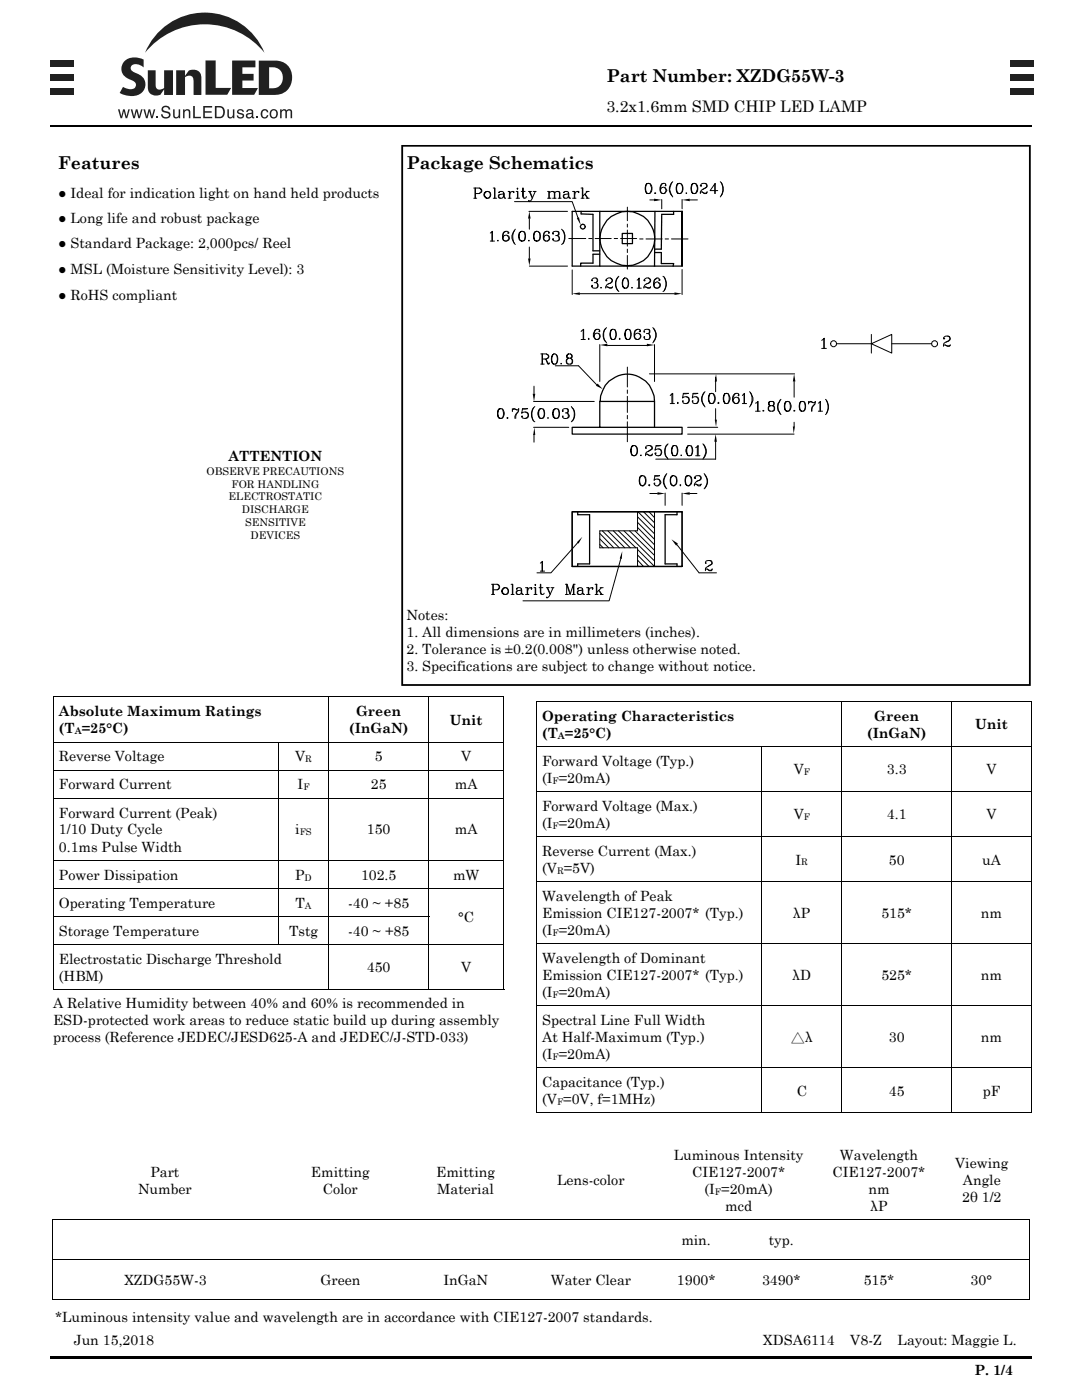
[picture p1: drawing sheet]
<svg xmlns="http://www.w3.org/2000/svg" width="216mm" height="279mm" viewBox="0 0 216 279" stroke-linecap="round" stroke-linejoin="round" font-family="sans-serif">
<g fill="#231f20">
<path d="M10 17.6h4.6v1.3h-4.6z"/>
<path d="M10 14.7h4.6v1.4h-4.6z"/>
<path d="M10 12.1h4.6v1.4h-4.6z"/>
<path d="M201.6 17.6h4.7v1.3h-4.7z"/>
<path d="M201.6 14.7h4.7v1.4h-4.7z"/>
<path d="M201.6 12.1h4.7v1.4h-4.7z"/>
<path d="M25 12a3.6 3.6 0 0 1 3.7-.1v1.6l-1-.6a1 1 0 0 0-1.1 0 1 1 0 0 0-.5 1l.5 .4a2.92 2.92 0 0 1 2.4 2.5 2.73 2.73 0 0 1-3.7 2.3l-1.4-.6 .7-1.2a1.99 1.99 0 0 0 2.4 .1 .92 .92 0 0 0-.7-1.4 2.31 2.31 0 0 1-1.6-3.6z"/>
<path d="M41 12.1h2v5.4h3.1l-.8 1.4h-4.3z"/>
<path d="M46.3 12.1h4.7v1.3h-2.6v1.3h2.2v1.4h-2.2v1.5h3.1l-.8 1.3h-4.4z"/>
<path d="M29.5 14h1.6v2.6a.98 .98 0 0 0 .4 1.2 .98 .98 0 0 0 1.2-.2v-3.6h1.8v5h-1.8v-1.2l-.7 1.1a1.69 1.69 0 0 1-2.5-1.6z"/>
<path d="M35.2 14h1.7v1.1l.8-1a1.69 1.69 0 0 1 2.5 1.6v3.3h-1.6v-2.6a.99 .99 0 0 0-.4-1.2 .99 .99 0 0 0-1.3 .2v3.6h-1.7z"/>
<path d="M31.4 6.6a12.9 12.9 0 0 1 21.4 3.9 15.3 15.3 0 0 0-23.9 0 12.9 12.9 0 0 1 2.5-3.9z"/>
<path d="M23.5 21.8h.4l.3 1.4 .4-1.4h.3l.3 1.4 .4-1.4h.3l-.5 1.8h-.3l-.4-1.4-.3 1.4h-.3z"/>
<path d="M26.1 21.8h.3l.3 1.4 .4-1.4h.3l.4 1.4 .3-1.4h.3l-.5 1.8h-.3l-.3-1.4-.4 1.4h-.3z"/>
<path d="M28.6 21.8h.3l.4 1.4 .3-1.4h.4l.3 1.4 .4-1.4h.3l-.5 1.8h-.3l-.4-1.4-.4 1.4h-.3z"/>
<path d="M31.2 23.2h.4v.4h-.4z"/>
<path d="M32.4 21.3a.92 .92 0 0 1 1.6 .6h-.4a.54 .54 0 0 0-.5-.5 .54 .54 0 0 0-.5 .5l.1 .2a1.89 1.89 0 0 1 1.3 .6 .93 .93 0 0 1-.9 1 .93 .93 0 0 1-1-.9h.4a.61 .61 0 0 0 .6 .6 .61 .61 0 0 0 .6-.6l-.1-.1a1.83 1.83 0 0 1-1.3-.7v-.4z"/>
<path d="M34.5 21.8h.3v1.2a.4 .4 0 0 0 .5 .4 .4 .4 0 0 0 .3-.5l.1-1.1h.2v1.8h-.2v-.3a.6 .6 0 0 1-.7 .3 .6 .6 0 0 1-.5-.6z"/>
<path d="M36.5 21.8h.3v.3a.64 .64 0 0 1 .7-.3 .64 .64 0 0 1 .5 .7v1.1h-.3v-1.1a.44 .44 0 0 0-.6-.4 .44 .44 0 0 0-.3 .6v.9h-.3z"/>
<path d="M38.5 21.2h.4v2.1h1.2v.3h-1.6z"/>
<path d="M40.6 21.2h1.7v.3h-1.4v.7h1.3v.3h-1.3v.8h1.4v.3h-1.7z"/>
<path d="M45.4 21.8h.3v1.2a.4 .4 0 0 0 .4 .4 .4 .4 0 0 0 .4-.5v-1.1h.3v1.8h-.3v-.3a.6 .6 0 0 1-.7 .3 .6 .6 0 0 1-.4-.6z"/>
<path d="M47.5 21.9a.72 .72 0 0 1 1.2 .4h-.3a.38 .38 0 0 0-.4-.3 .38 .38 0 0 0-.4 .4h.1a1.15 1.15 0 0 1 1 .7 .75 .75 0 0 1-.7 .6 .75 .75 0 0 1-.8-.7h.3a.43 .43 0 0 0 .5 .4 .43 .43 0 0 0 .4-.4l-.1-.1a.9 .9 0 0 1-1-.7z"/>
<path d="M51.2 23.2h.3v.4h-.3z"/>
<path d="M52.2 22a.73 .73 0 0 1 .8-.2 .73 .73 0 0 1 .5 .6h-.3a.49 .49 0 0 0-.6-.3 .49 .49 0 0 0-.3 .7 .47 .47 0 0 0 .4 .6 .47 .47 0 0 0 .5-.4h.3a.8 .8 0 0 1-1 .6 .8 .8 0 0 1-.5-1.1z"/>
<path d="M55.9 21.8h.3v.3a.58 .58 0 0 1 1 0 .59 .59 0 0 1 .7-.3 .59 .59 0 0 1 .4 .6v1.2h-.3v-1.4l-.3-.1a.43 .43 0 0 0-.5 .5v1h-.3v-1.2a.4 .4 0 0 0-.5-.3 .4 .4 0 0 0-.2 .6v.9h-.3z"/>
<path d="M51.6 12.1v6.8h3a3.4 3.4 0 0 0 3.7-2.9 3.4 3.4 0 0 0-2.7-3.8zM53.7 13.4a2.18 2.18 0 0 1 2.7 2.1 2.18 2.18 0 0 1-2.7 2.1z"/>
<path d="M42.9 21.2h1a1.24 1.24 0 0 1 1 1.2 1.24 1.24 0 0 1-1 1.2h-1zM43.2 21.4v1.9h.6a.96 .96 0 0 0 .7-.9 .96 .96 0 0 0-.7-1z"/>
<path d="M49.2 22a.76 .76 0 0 1 1.3 .3v1l.2 .1v.2h-.3l-.2-.2a.59 .59 0 0 1-.9 .2 .59 .59 0 0 1 .2-1l.7-.2a.4 .4 0 0 0-.3-.4 .4 .4 0 0 0-.5 .4h-.3zM49.4 23a.42 .42 0 0 0 .5 .4 .42 .42 0 0 0 .3-.7z"/>
<path d="M54 22a.88 .88 0 0 1 1.2 .1 .88 .88 0 0 1 0 1.2 .88 .88 0 0 1-1.2 .1l-.2-.7zM54.3 22.1a.67 .67 0 0 0-.2 .9 .67 .67 0 0 0 .8 .3 .68 .68 0 0 0 .2-.8 .68 .68 0 0 0-.8-.4z"/>
</g>
<path d="M10 25.1h195.9" fill="none" stroke="#000" stroke-width=".34"/>
<g fill="#000">
<path d="M130.5 39.6l1.5 .3-1.5 .3zM136.1 39.9l1.5-.3v.6zM105.4 51.6h.5l-.3 1.4zM105.6 42.2l.3 1.4h-.5zM115.1 43.5l.4-.1 .4 1.5zM114.2 58.6l1.5-.2v.5zM134.6 58.4l1.5 .2-1.5 .3zM106.3 78.6h.5l-.2 1.5zM119.3 76.6l1 1.1-1.4-.7zM119.7 68.9l1.5-.3v.5zM129.1 68.6l1.5 .3-1.5 .2zM142.9 74.6l.1 1.5h-.4z"/>
<path d="M158.5 74.6l.2 1.5h-.5zM106.6 85.3l.2 1.5h-.4zM131.2 98.2l1.5 .3-1.5 .2zM136.1 98.5l1.5-.3v.5zM142.8 86.6l.2 1.6h-.5zM142.6 83.8h.4l-.1 1.4zM158.2 85.1h.4l-.2 1.5zM115.1 108.2l1.1-1.1-.8 1.4zM124.2 110l-.1 1.5-.4-.1zM134 107.6l1.3 .9-.4 .4zM10 270.6h195.9v.5h-195.9z"/>
<path d="M80.1 28.9v108h125.6v-108zM80.4 29.3h124.9v107.2h-124.9z"/>
</g>
<g fill="none" stroke="#000" stroke-width=".2">
<path d="M94.5 37.5h1.1a.55 .55 0 0 1 .6 .6 .55 .55 0 0 1-.6 .5h-.7M94.5 39.6h.6M94.8 37.5v2.1M94.9 37.5v2.1M95.6 37.5l.5 .5v.2l-.5 .4M97.2 38.2a.68 .68 0 0 0-.5 1 .68 .68 0 0 0 1.1 0 .68 .68 0 0 0-.5-1 .67 .67 0 0 0-.7 .8l.6 .6M97.3 38.2a.7 .7 0 0 1 .5 .7 .7 .7 0 0 1-.5 .7M98.4 37.5h.4v2.1M98.4 39.6h.7M98.7 37.5v2.1M99.6 38.4l-.1 .1 .1-.2a.67 .67 0 0 1 1 .3v.6l.2 .4M99.9 38.8l-.4 .3 .1 .4 .3 .1"/>
<path d="M100.5 38.4v.8l.4 .4M100.5 38.6l-1 .3-.1 .3a.55 .55 0 0 0 .5 .4 .55 .55 0 0 0 .6-.4M101.4 39.6h.6M101.4 38.2h.3v1.4M101.6 38.2v1.4M102.5 38.3v.2l.1-.2a.55 .55 0 0 0-.8 .2l-.1 .3M103 38.2h.3v1.4M103 39.6h.7M103.2 37.6h.1v.2zM103.3 38.2v1.4M104 38.2h.8M104.3 37.5v1.6l.3 .5 .3-.1 .1-.3"/>
<path d="M104.4 37.5v1.6l.2 .5M105.5 38.2h.5M105.6 38.2l.6 1.4M105.7 38.2l.5 1.2M106.4 38.2h.6M106.8 38.2a2.58 2.58 0 0 1-1.2 2h-.1v-.2l.1 .2M109.3 39.6h.6M109.3 38.2h.3v1.4M109.5 38.2v1.4M109.6 38.5a.72 .72 0 0 1 1.1 0v1.1M110.3 38.2l.3 .3v1.1M110.3 39.6h.7"/>
<path d="M110.7 38.5a.63 .63 0 0 1 1 0v1.1M111.4 38.2l.2 .3v1.1M111.4 39.6h.6M112.6 38.4l-.1 .1 .2-.3h.5l.2 .2 .1 .8 .3 .4M112.7 38.8l-.1 .1a.45 .45 0 0 0 .1 .7M113.4 38.4l.1 1.1 .3 .1M113.4 38.6l-.9 .3v.6a.6 .6 0 0 0 .9-.3M114.3 39.6h.6M114.3 38.2h.4v1.4M114.6 38.2v1.4M115.4 38.3v.2l.1-.2a.55 .55 0 0 0-.7 .2l-.1 .3M116 39.6h.5"/>
<path d="M116 37.5h.3v2.1M116.2 37.5v2.1M116.7 38.8l.5 .8M116.8 38.8l.5 .8M117 39.6h.6M117 38.2h.6M117.2 38.2l-.9 .9M129.3 36.6a.96 .96 0 0 0-.6 1.2l.1 .4a.64 .64 0 0 0 1 .3 1.24 1.24 0 0 0-.3-1.9 .46 .46 0 0 0-.6 .4v1.2l.1 .3 .3 .1M129.7 36.7a1.31 1.31 0 0 1-.2 1.9M129.7 39.9h1.4M130.6 38.5h.3zM132 39.8v1.9"/>
<path d="M132.4 36.6a1.19 1.19 0 0 0-.1 2M132.6 37.4a.7 .7 0 0 1-.1 1.2M132.8 36.9v.2v-.4a.73 .73 0 0 0-.8 0 .73 .73 0 0 0-.3 .7l.1 .9a.68 .68 0 0 0 .9 .2l.4-.5-.4-.6a.62 .62 0 0 0-.9 .6M134.1 36.4a2.14 2.14 0 0 0 0 2.7M134.2 36.3a2.01 2.01 0 0 0 0 3M135.5 36.6a.96 .96 0 0 0-.6 1.2l.1 .4a.64 .64 0 0 0 .9 .3 1.24 1.24 0 0 0-.2-1.9h-.2a1.18 1.18 0 0 0-.4 1.6l.1 .3 .3 .1M135.8 36.7a1.31 1.31 0 0 1-.1 1.9M136.1 39.8v1.9M136.9 38.5h.1zM137.6 39.9h1.6M138.5 36.6a.96 .96 0 0 0-.6 1.2l.1 .4a.64 .64 0 0 0 .9 .3 1.24 1.24 0 0 0-.3-1.9 .46 .46 0 0 0-.5 .4v1.2v.3l.4 .1M138.8 36.7a1.31 1.31 0 0 1-.2 1.9"/>
<path d="M139.9 37v.2l-.2-.1a.72 .72 0 0 1 .7-.5 .72 .72 0 0 1 .7 .4l-.1 .4a2.04 2.04 0 0 0-1.3 .9v.3M140.1 38.3l.4 .3h.4l.2-.3-.3 .2h-.3l-.4-.2-.4 .2M140.7 36.6l.2 .2 .1 .4-.7 .6M142.6 36.8v1.8M143.2 38h-1.5l1-1.4v2M143.7 36.3a2.22 2.22 0 0 1 0 3M143.9 36.4l.3 1.5-.3 1.2M97.8 46.5l.5-.3v1.9M97.8 48.1h.9M98.2 46.2v1.9M99.3 48h.1zM101 46.2a1.13 1.13 0 0 0-.4 1.8l.3 .1"/>
<path d="M101.2 47l.4 .6-.6 .5M101.4 46.4v.2l.2-.2a.7 .7 0 0 0-1.2 .2 1.24 1.24 0 0 0 .1 1.4 .64 .64 0 0 0 1.1-.2 .64 .64 0 0 0-.6-.9l-.4 .1-.2 .5M102.7 46l-.4 1.1 .4 1.5M102.7 40.2h11.5l1.2 3.6M102.8 45.7a2.03 2.03 0 0 0 0 3.1M104.1 46.2h-.3a1.32 1.32 0 0 0 0 1.8 .68 .68 0 0 0 1-.2 1.83 1.83 0 0 0-.2-1.6 .65 .65 0 0 0-.9 .3 1.37 1.37 0 0 0 .4 1.6M104.4 46.2l.3 .3 .1 .8-.2 .6-.3 .2M105.5 48h.1zM105.5 42.2h7.7M105.6 49.3v2.3M105.6 53.1h7.6M105.6 43.6v2.1"/>
<path d="M107.1 46.2h-.4a1.66 1.66 0 0 0 0 1.8 .77 .77 0 0 0 1-.2v-1.3l-.4-.3h-.3a1.32 1.32 0 0 0-.3 1.7l.4 .2M107.4 46.2a1.23 1.23 0 0 1-.2 1.9M109 46.2a1.24 1.24 0 0 0-.1 1.9M109.3 47a.62 .62 0 0 1-.1 1.1M109.5 46.4v.2v-.4a.71 .71 0 0 0-1 .4 1.04 1.04 0 0 0 .4 1.5 .61 .61 0 0 0 .8-.4 .61 .61 0 0 0-.5-.8 .61 .61 0 0 0-.7 .6M110.4 46.5v.3l-.1-.3 .1-.3a.9 .9 0 0 1 1.1 .2v.5l-.6 .1M111.1 46.2l.4 .2v.4l-.4 .2a.6 .6 0 0 1 .5 .4 .6 .6 0 0 1-.1 .6l-.7 .1-.4-.2v-.3v.2M111.5 47.2v.6l-.2 .2M112.1 45.7a2.03 2.03 0 0 1 0 3.1M112.3 46l.4 1.1-.4 1.5M113.5 47.6h3.4M114.2 53.9v4.9"/>
<path d="M115.7 58.6h18.9M117.5 47.6h.7M118.1 55.9v.2v-.4l.4-.2h.4l.3 .1v.6l-.6 .2M118.7 47.6h3.3M118.9 55.5a.54 .54 0 0 1 0 .9 .56 .56 0 0 1 .4 .6 .56 .56 0 0 1-.4 .5l-.7-.1-.1-.2v-.3v.3M119.2 56.6a.64 .64 0 0 1-.1 .8M119.8 57.4h.2zM121 55.9v.2l-.1-.1a.69 .69 0 0 1 .7-.6 .69 .69 0 0 1 .6 .7l-.4 .4a.97 .97 0 0 0-.9 1M121.2 57.3l.4 .2h.4l.2-.2-.2 .1-.8-.1h-.3M121.8 55.5a.55 .55 0 0 1 .3 .5 .55 .55 0 0 1-.3 .5l-.4 .2M122.6 47.6h.6M123.3 55.3l-.4 1.2v.7l.4 .8"/>
<path d="M123.5 55.1a2.03 2.03 0 0 0 0 3.1M123.8 47.6h3.2M124.7 55.5a1.45 1.45 0 0 0-.3 1.9 .65 .65 0 0 0 .9-.2 1.59 1.59 0 0 0-.3-1.7h-.3a1.39 1.39 0 0 0 0 2M125.1 55.6l.2 .5a1.3 1.3 0 0 1-.4 1.4M125.2 41.3v2.7M125.2 44.7v.6M125.2 45.9v3.2M125.2 49.7v.7M125.2 51v2.7M126 57.4h.2zM127.1 55.9l.4-.4v2M127.1 57.5h.9"/>
<path d="M127.5 55.6v1.9M127.6 47.7h.7M128.6 55.9v.2l-.1-.1a.69 .69 0 0 1 .7-.6 .69 .69 0 0 1 .6 .7l-.4 .4a.97 .97 0 0 0-.9 1M128.8 57.3l.4 .2h.5l.1-.2-.2 .1-.8-.1h-.3M128.9 47.7h3.2M129.4 55.5a.55 .55 0 0 1 .4 .5 .55 .55 0 0 1-.4 .5l-.4 .2M131.1 55.5a1.26 1.26 0 0 0-.3 1.9l.2 .1M131.4 56.4l.3 .5-.5 .6M131.5 55.8v.2l.2-.1-.3-.4a1.13 1.13 0 0 0-1 .7 1.13 1.13 0 0 0 .3 1.2 .69 .69 0 0 0 .8 0 .69 .69 0 0 0 .2-.8l-.5-.4a.74 .74 0 0 0-.7 .6M132.3 55.1a2.03 2.03 0 0 1 0 3.1M132.5 55.3l.3 .8 .1 .8-.4 1.1M132.7 47.7h.7"/>
<path d="M134 47.7h3.3M136.1 53.8v5M106.6 77.1v1.5M107.9 70.6h1.1l.5 .5-.1 .3-.4 .2h-.8M107.9 72.7h.7M108.2 70.6v2.1M108.8 71.6l.2 .2 .3 .7h.3M108.9 71.7l.4 .9 .2 .1 .1-.3M109 70.6l.4 .4v.3l-.4 .3M110.5 70.6a1.41 1.41 0 0 0-.2 2l.5 .1a1.18 1.18 0 0 0 .4-1.6l-.3-.4-.3-.1a1.37 1.37 0 0 0-.1 2.1M110.8 73h4.6l3.7 3.8M111 70.8a1.44 1.44 0 0 1-.2 1.9"/>
<path d="M111.9 72.6h.2zM113.4 70.6l-.2 .2-.1 .4a.74 .74 0 0 0 1 .2v-.6l-.3-.2h-.4a.47 .47 0 0 0-.3 .5 .47 .47 0 0 0 .3 .4M113.4 71.5a.67 .67 0 0 0 0 1.2M113.8 70.6a.47 .47 0 0 1 .3 .5 .47 .47 0 0 1-.3 .4 .62 .62 0 0 1 .5 .6 .62 .62 0 0 1-.5 .6l-.7-.2a.67 .67 0 0 1 .3-1M114 71.6a.63 .63 0 0 1-.2 1.1M115.9 66.1l.6-.4v2.1M115.9 67.8h.9M116.4 65.8v2M117.5 67.5v.3zM119.1 65.7a1.32 1.32 0 0 0-.1 2.1M119.4 66.6a.68 .68 0 0 1 .3 .6 .68 .68 0 0 1-.5 .6M119.6 66v.2v-.4a.68 .68 0 0 0-1 .4l-.2 .4v.6l.3 .5a.64 .64 0 0 0 .9-.1 .64 .64 0 0 0-.1-.9 .64 .64 0 0 0-.8 0l-.1 .4"/>
<path d="M119.7 68.8v7.3M120.9 65.6l-.3 .3-.2 .8 .2 1.1 .3 .4M121 65.4a2.04 2.04 0 0 0 0 3M121.2 68.9h8M122.2 65.7a1.18 1.18 0 0 0-.4 1.6l.2 .4 .5 .1a1.18 1.18 0 0 0 .4-1.7l-.2-.3a.52 .52 0 0 0-.8 .3 1.51 1.51 0 0 0 .3 1.7M122.6 65.8l.3 .8a1.2 1.2 0 0 1-.4 1.2M123.7 67.5v.3zM125.2 65.7a1.18 1.18 0 0 0-.4 1.6l.1 .4 .5 .1a1.18 1.18 0 0 0 .5-1.7l-.2-.3a.52 .52 0 0 0-.9 .3 1.51 1.51 0 0 0 .4 1.7M125.2 73.3v3.9M125.2 77.8v.7M125.2 79.1v3.2M125.6 65.8l.3 .8a1.2 1.2 0 0 1-.5 1.2"/>
<path d="M127.2 65.7a1.2 1.2 0 0 0-.1 2.1M127.5 66.6a.64 .64 0 0 1 .3 .6 .64 .64 0 0 1-.5 .6M127.7 66l-.2 .1 .2 .1 .1-.2a.73 .73 0 0 0-.9-.2 .73 .73 0 0 0-.4 .8v.6a.66 .66 0 0 0 .7 .6 .66 .66 0 0 0 .7-.6 .66 .66 0 0 0-.7-.7l-.5 .2-.1 .4M128.6 66.1v.2v-.4a.78 .78 0 0 1 1.1 .1l-.1 .5-.6 .1M129.3 65.7l.3 .3v.3l-.3 .3 .2 .1a.63 .63 0 0 1-.2 1.1l-.7-.1-.1-.4 .1-.1v.1M129.6 66.7l.1 .6-.2 .4M129.6 74.6h28.9M130.3 65.4a2.01 2.01 0 0 1 0 3M130.4 65.6a2.2 2.2 0 0 1 0 2.6M130.6 68.8v7.3M133.7 78.9l.5-.4v2M134.1 78.6v1.9"/>
<path d="M136.4 78.6l1-.1h-1l-.2 .9a.73 .73 0 0 1 1.2 0 .73 .73 0 0 1-.4 1.1h-.6l-.2-.4 .1-.2v.2M137 79.2a.7 .7 0 0 1 .5 .7 .7 .7 0 0 1-.5 .6M138.3 78.6l.9-.1h-.9l-.2 .9a.72 .72 0 0 1 1-.1 .72 .72 0 0 1 .2 1 .72 .72 0 0 1-1 .2l-.2-.4 .1-.2v.2M138.9 79.2a.75 .75 0 0 1 .4 .7 .75 .75 0 0 1-.4 .6M140.5 78.3a2.2 2.2 0 0 0 0 2.7M140.7 78.2a2.01 2.01 0 0 0 0 3M141.9 78.5a.96 .96 0 0 0-.5 1.2v.4a.64 .64 0 0 0 1 .4 1.24 1.24 0 0 0-.3-2 .46 .46 0 0 0-.6 .4l-.1 .8a.82 .82 0 0 0 .5 .8M142.3 78.6l.1 .1a1.31 1.31 0 0 1-.3 1.8M142.8 75.3v2.9M144.9 78.5a.96 .96 0 0 0-.6 1.2l.1 .4a.64 .64 0 0 0 .9 .4 1.24 1.24 0 0 0-.2-2 .46 .46 0 0 0-.6 .4 1.83 1.83 0 0 0 .2 1.6h.2M145.2 78.6l.3 .8a1.2 1.2 0 0 1-.4 1.1M146.9 78.5l-.4 .3a1.24 1.24 0 0 0 .3 1.7"/>
<path d="M147.2 79.4a.68 .68 0 0 1 .2 .6 .68 .68 0 0 1-.5 .5M147.4 78.8v.2v-.4a.81 .81 0 0 0-1.2 .8v.5a.66 .66 0 0 0 .6 .7 .66 .66 0 0 0 .7-.7 .66 .66 0 0 0-.6-.6l-.3 .1-.3 .5M148.1 78.9l.5-.4v2M148.5 78.6v1.9M149.6 78.2a2.03 2.03 0 0 1 0 3M149.7 78.3l.4 1.2-.4 1.5M155.7 79.9l-.2 .4a2.12 2.12 0 0 0 .2 2.3M155.8 79.7a2.04 2.04 0 0 0 0 3M158.5 76.1v3.2M164 67.9l.5-.4v2M164 69.5h.9M164.4 67.6v1.9"/>
<path d="M164.7 79.7a2.22 2.22 0 0 1 0 3M164.9 79.9l.3 .7v.8l-.3 1.2M166.9 68.6h7M173.9 68.6l4-1.9v3.8zM173.9 66.7v3.8M177.9 68.6h8M188.3 67.5l.2 .1h-.2a.69 .69 0 0 1 .7-.5 .69 .69 0 0 1 .6 .6 1.19 1.19 0 0 1-1 .6l-.3 .2v.6M188.6 68.9l.4 .2h.4l.2-.2-.2 .1-.8-.1h-.3M189.1 67.1l.3 .1 .1 .3a.77 .77 0 0 1-.7 .8M99.9 81.6h-.4a1.66 1.66 0 0 0 0 1.8 .65 .65 0 0 0 1-.2 .99 .99 0 0 0-.6-1.6l-.4 .1-.1 .7v.8l.5 .3M100.2 81.6l.2 .4a1.3 1.3 0 0 1-.4 1.5M101.1 83.4h.3z"/>
<path d="M102.2 81.9l.3-.3 .7 .2h.1l.2-.2a1.4 1.4 0 0 1-.5 1.1l-.1 .8M102.2 81.6v.5M102.3 81.7l.4-.1 .5 .2M103.4 82.1l-.4 .5-.3 .5v.4M104.3 81.6h1h-1l-.2 .9a.73 .73 0 0 1 1.1-.2 .73 .73 0 0 1 0 1.1h-.9l-.2-.2 .1-.2v.2M104.9 82.2a.65 .65 0 0 1 .5 .7 .65 .65 0 0 1-.5 .6M106.5 81.4l-.4 1.1 .4 1.5M106.5 85.3h7M106.5 80.1h12.1M106.6 86.7v1.5M106.7 81.1a2.03 2.03 0 0 0 0 3.1M107.9 81.6a1.09 1.09 0 0 0-.6 .9 1.09 1.09 0 0 0 .6 1l.5-.1a1.66 1.66 0 0 0 0-1.8h-.5a1.32 1.32 0 0 0 0 1.9"/>
<path d="M108.3 81.6l.2 .4a1.18 1.18 0 0 1-.4 1.5M109.3 83.4h.1zM110.9 81.6h-.3a1.32 1.32 0 0 0 0 1.8 .68 .68 0 0 0 .9-.2 1.83 1.83 0 0 0-.1-1.6h-.4a1.09 1.09 0 0 0-.6 .9 1.09 1.09 0 0 0 .5 1M111.3 81.6l.2 .4a1.18 1.18 0 0 1-.5 1.5M112.3 81.9v.2v-.4a.78 .78 0 0 1 1.1 .1l-.1 .5-.5 .1M113.1 81.6l.2 .2v.3l-.2 .3 .5 .5a.69 .69 0 0 1-.6 .6 .69 .69 0 0 1-.8-.4l.1-.1v.2M113.3 82.6a.64 .64 0 0 1-.1 .8M114 81.1a2.04 2.04 0 0 1 0 3.1M114.2 81.4a2.19 2.19 0 0 1 0 2.6M125.2 82.9v.7M125.2 84.2v4M126.4 88.9a.96 .96 0 0 0-.5 1.2v.4a.64 .64 0 0 0 1 .4 1.24 1.24 0 0 0-.3-2h-.2a1.18 1.18 0 0 0-.4 1.6l.1 .3 .3 .2"/>
<path d="M126.8 89a1.31 1.31 0 0 1-.2 2M127.8 90.9h.2zM128.1 94.9l-.3 .1a1.36 1.36 0 0 0 .3 2 .92 .92 0 0 0 .8-1.2l-.1-.5a.65 .65 0 0 0-1-.2l-.2 .7 .1 .7 .4 .5M128.5 95l.1 .1a1.36 1.36 0 0 1-.3 1.9M128.9 89.3l.1 .1h-.2a.69 .69 0 0 1 .7-.5 .69 .69 0 0 1 .7 .6l-.5 .4a1.12 1.12 0 0 0-.9 .7v.4M129.1 90.6l.5 .4 .5-.1 .1-.3-.1 .2a1.2 1.2 0 0 1-1.2-.2l-.1 .2M129.4 96.8h.3l-.1 .2zM129.7 88.9l.4 .4a.91 .91 0 0 1-.8 .8M129.7 98.5h1.5M130.7 95l.9-.1h-.9l-.2 1a.73 .73 0 0 1 1.1-.3 .73 .73 0 0 1 .1 1.1 .73 .73 0 0 1-1.1 0v-.3v.1M130.9 89l1-.1h-1l-.2 1a.73 .73 0 0 1 1-.3 .73 .73 0 0 1 .2 1 .73 .73 0 0 1-1 .2l-.2-.4h.2v.1M131.3 95.6a.67 .67 0 0 1 .3 1l-.3 .4"/>
<path d="M131.4 89.6a.7 .7 0 0 1 .6 .7 .7 .7 0 0 1-.6 .7M132.7 98.4v2.5M132.9 94.8a2.15 2.15 0 0 0 0 2.6M133.1 94.5a2.01 2.01 0 0 0 0 3.1M133.1 88.8l-.2 .3-.2 .8a1.98 1.98 0 0 0 .4 1.5M133.3 88.6a2.04 2.04 0 0 0 0 3M133.7 80.5h.9M134.3 94.9l-.3 .1a1.36 1.36 0 0 0 .3 2 .92 .92 0 0 0 .8-1.2l-.1-.5-.4-.3-.4-.1a1.3 1.3 0 0 0 .1 2.1M134.5 88.9a1.18 1.18 0 0 0-.4 1.6l.1 .4 .5 .1a1.18 1.18 0 0 0 .5-1.7l-.2-.3a.52 .52 0 0 0-.8 .3v1.2l.3 .5M134.7 95a1.33 1.33 0 0 1-.2 2M134.9 89l.2 .4a1.46 1.46 0 0 1-.4 1.6M135.3 80.3v.2z"/>
<path d="M135.7 96.8h.1v.2zM135.8 90.9h.2zM136.1 98.4v2.5M137.2 85.3h6M137.2 86.6h21.3M137.3 94.9l-.4 .1a1.36 1.36 0 0 0 .4 2 .92 .92 0 0 0 .7-1.2v-.5a.65 .65 0 0 0-1.1-.2l-.1 .7 .1 .7 .4 .5M137.5 88.9a1.16 1.16 0 0 0 0 2.1h.1a.96 .96 0 0 0 .6-1.2l-.2-.8-.5-.1a1.41 1.41 0 0 0 0 2.1M137.6 95l.1 .1a1.36 1.36 0 0 1-.2 1.9M137.6 98.5h1.5M137.9 89l.2 .4a1.81 1.81 0 0 1-.2 1.5l-.3 .1M138.7 95.3v.2l-.1-.2a.79 .79 0 0 1 1.3 0 .56 .56 0 0 1-.6 .6 1.06 1.06 0 0 0-.7 1.1M138.8 89.3l.5-.4v2.1"/>
<path d="M138.8 91h.9M138.9 96.6l.4 .4h.4l.2-.4-.2 .2-.8-.2-.3 .1M139.1 89v2M139.5 94.9l.2 .2 .1 .4-.7 .5M140.2 88.6a2.01 2.01 0 0 1 0 3M140.4 88.8a2.14 2.14 0 0 1 0 2.6M140.5 94.5a2.01 2.01 0 0 1 0 3.1M140.7 94.8a2.2 2.2 0 0 1 0 2.6M142.8 81.6v2.2M142.8 88.1v3.5h-11.9M143.2 80.5l.2-.2 .1 .2zM148.1 80.5h.9"/>
<path d="M150.8 80.5l.5-.4v2M150.8 82.1h.9M151.2 80.2v1.9M152.2 82h.2zM153.7 80.1l-.2 .1a.48 .48 0 0 0 .2 .8h.4a.43 .43 0 0 0 .4-.5 .43 .43 0 0 0-.4-.4h-.4a.46 .46 0 0 0-.3 .4 .46 .46 0 0 0 .3 .5M153.7 81a.59 .59 0 0 0-.4 .5 .59 .59 0 0 0 .4 .6M154.1 80.1a.46 .46 0 0 1 .3 .4 .46 .46 0 0 1-.3 .5l.5 .3-.1 .6a.77 .77 0 0 1-1.2-.2l.1-.6 .3-.1M154.3 81l.2 .3v.4l-.4 .4M157.1 80.1l-.3 .1a1.66 1.66 0 0 0 0 1.8 .65 .65 0 0 0 .9-.3 .99 .99 0 0 0-.6-1.6l-.3 .2-.2 .7 .1 .7 .4 .4M157.4 80.2l.2 .4a1.3 1.3 0 0 1-.3 1.5M158.4 82h.2zM158.5 84.3v.8"/>
<path d="M160 80.1l-.3 .1a1.66 1.66 0 0 0 0 1.8 .65 .65 0 0 0 1-.3 1.83 1.83 0 0 0-.2-1.5 .54 .54 0 0 0-.9 .3v1.2l.4 .4M160.4 80.2l.2 .4a1.3 1.3 0 0 1-.4 1.5M161.3 80.5l.4-.4 .6 .3h.2l.2-.3a1.44 1.44 0 0 1-.6 1.2l-.1 .8M161.3 80.1v.5M161.4 80.3l.4-.1 .5 .2M162.6 80.6a1.39 1.39 0 0 0-.7 1.5M163.3 80.5l.4-.4v2M163.3 82.1h.8M163.6 80.2v1.9M98.1 116.6h1.1l.5 .4-.2 .6-.3 .1h-.8M98.1 118.6h.6M98.3 116.6v2"/>
<path d="M98.4 116.6v2M99.2 116.6l.4 .6-.4 .5M100.7 117.3a.68 .68 0 0 0-.5 1 .68 .68 0 0 0 1.2 0 .68 .68 0 0 0-.5-1l-.4 .1-.3 .5 .2 .5 .3 .2M100.9 117.3a.7 .7 0 0 1 .5 .7 .7 .7 0 0 1-.5 .6M102 116.6h.3v2M102 118.6h.6M102.2 116.6v2M103.2 117.5l-.1 .1v-.1l.2-.2h.5l.2 .2 .1 .9 .3 .2M103.3 117.9l-.2 .2v.3l.2 .2M104 117.5v.9l.1 .2h.3M104 117.7l-.9 .3-.1 .4a.6 .6 0 0 0 1 0M104.4 119.9h17.1"/>
<path d="M104.9 118.6h.6M104.9 117.3h.4v1.3M105.2 117.3v1.3M106 117.4v.2v-.3a.6 .6 0 0 0-.7 .6M106.6 117.3h.3v1.3M106.6 118.6h.5M106.7 116.7h.2l-.1 .2zM106.8 117.3v1.3M107.6 117.3h.7M107.8 112.4l.4-.4v2M107.8 114h.9M107.8 116.6l.1 2h.4l.3-.2"/>
<path d="M107.9 116.6v1.6l.3 .4M108.2 112.1v1.9M109 117.3h.6M109.2 117.3l.6 1.3M109.3 117.3l.5 1.2M109.9 117.3h.6M110.4 117.3a2.58 2.58 0 0 1-1.2 2l-.2-.1h.2M112.8 118.6h.6M112.8 116.6h.4l.6 1.8M114.2 118.6h.6M114.4 116.6h.4M114.4 118.6v-2l-.6 2-.7-2v2"/>
<path d="M114.5 116.6v2M115.3 108.3l-5.4 6h-2.8M115.4 117.5l-.1 .1v-.1l.2-.2h.5l.2 .2 .1 .9 .2 .2M115.5 117.9l-.2 .2v.3l.2 .2M116.2 117.5v.9l.1 .2h.3M116.2 117.7l-.9 .3-.1 .4a.6 .6 0 0 0 1 0M117.1 118.6h.6M117.1 117.3h.4v1.3M117.4 117.3v1.3M118.2 117.4v.2v-.3a.6 .6 0 0 0-.7 .6M118.7 118.6h.6M118.7 116.6h.4v2"/>
<path d="M119 116.6v2M119.5 117.9l.5 .7M119.6 117.9l.5 .7M119.7 107.5l1.8 1.8M119.7 106.4l2.8 2.9M119.7 108.6l.7 .7M119.8 118.6h.6M119.8 117.3h.6M120 117.3l-.9 .9M120.2 105.9l3.4 3.4M121.3 105.9l3.4 3.4M122.4 105.9l3.4 3.4"/>
<path d="M123.4 105.9l3.5 3.4M123.9 111.4l-2.4 8.5M124.5 105.9l6.1 6.1M125.6 105.9l5 4.9M126.7 105.9l3.9 3.9M127.2 102.1v3.8h-7.5v3.4h7.5v3.8M127.2 103.1l3.4 3.4M127.2 104.2l3.4 3.4M127.2 105.3l3.4 3.4M127.2 110.8l2.3 2.3M127.2 112.9l.2 .2M127.2 111.8l1.2 1.3"/>
<path d="M127.3 102.1l3.3 3.3M128.4 102.1l2.2 2.2M129.5 102.1l1.1 1.2M130.6 102.1v11l-3.4-3.4M134.8 108.4l4.7 5.9h3.5M140.8 112.3l.1 .1h-.1a.69 .69 0 0 1 .7-.6 .69 .69 0 0 1 .6 .7l-.8 .6a.64 .64 0 0 0-.5 .8M141.1 113.6l.4 .3h.4l.2-.3-.2 .2h-.4l-.4-.2h-.3v.1M141.6 111.9a.47 .47 0 0 1 .4 .2 .47 .47 0 0 1-.1 .5l-.6 .5M10.6 139.1h90M10.7 139v58.4M65.6 139.2v8.8M85.6 139.2v8.8"/>
<path d="M100.5 139v58.4M107 140h98.9M107.1 139.9v82.1M205.8 139.9v82.1M10.8 148.1h89.6M10.8 153.7h89.6M10.8 159.3h89.6M55.6 148.2v5.4M55.6 153.8v5.4M55.6 159.4v12.2M65.6 148.2v5.4M65.6 153.8v5.4"/>
<path d="M65.6 159.4v12.2M85.6 148.2v5.4M85.6 153.8v5.4M85.6 159.4v12.2M107.2 149h98.5M107.2 158h98.5M152 149.1v8.8M152 158.1v8.8M168 140.1v8.8M168 149.1v8.8M168 158.1v8.8M189.9 140.1v8.8"/>
<path d="M189.9 149.1v8.8M189.9 158.1v8.8M10.8 171.7h89.6M10.8 177.3h89.6M55.6 171.7v5.5M55.6 177.4v5.4M65.6 171.7v5.5M65.6 177.4v5.4M85.6 171.7v5.5M85.6 177.4v5.4M107.2 167h98.5M107.2 176h98.5"/>
<path d="M152 167.1v8.8M152 176v12.3M168 167.1v8.8M168 176v12.3M189.9 167.1v8.8M189.9 176v12.3M10.6 197.5h90M10.8 182.9h74.9M10.8 188.5h89.6M55.6 183v5.4M65.6 183v5.4M65.6 188.6v8.8"/>
<path d="M85.6 182.9v5.5M85.6 188.6v8.8M107.2 188.4h98.5M152 188.4v12.2M168 188.4v12.2M189.9 188.4v12.2M107.2 200.7h98.5M107.2 213.1h98.5M152 200.8v12.2M152 213.2v8.8M168 200.8v12.2M168 213.2v8.8"/>
<path d="M189.9 200.8v12.2M189.9 213.2v8.8M107 222.1h98.9M10.4 243.4h195M10.4 259.3h195M10.5 243.4v15.8M10.6 251.4h194.7M205.3 243.4v15.8"/>
<circle cx="166.3" cy="68.6" r=".61"/>
<circle cx="186.5" cy="68.6" r=".61"/>
</g>
<g fill="none" stroke="#000" stroke-width=".25">
<path d="M114.2 42.2h21.9v10.9h-21.9zM116 42.2v.5l2.3 .1v7.3h1.4M119.7 50.7h-1.4v1.8h-2.4v.6M119.7 42.2v10.9M124.2 46.6h2v2h-2zM130.6 50.4h1.4v2.2h2.4l-.1 .5M130.7 42.2l-.1 10.9M134.4 42.2v.6h-2.4v6.9h-1.4M114.2 85.3h21.9v1.3h-21.9zM119.7 85.3v-5.2h10.9v5.2M119.8 80.1a5.4 5.4 0 0 1 5.4-5.4 5.4 5.4 0 0 1 5.4 5.4M114.2 102.1h21.9v11h-21.9z"/>
<path d="M115.3 102.1v.6h2.3v9.8h-2.3v.6M130.5 102.1l.1 .1M135.1 102.1v.6h-2.4v9.8h2.4v.6"/>
<circle cx="116.3" cy="45.2" r=".5"/>
<circle cx="125.2" cy="47.6" r="5.4"/>
</g>
<g font-size="3.5">
<text x="121" y="16.3">Part Number: XZDG55W-3</text>
<text x="11.6" y="33.8">Features</text>
<text x="81.1" y="33.8">Package Schematics</text>
</g>
<text font-size="3.2" x="121" y="22.3">3.2x1.6mm SMD CHIP LED LAMP</text>
<g font-size="2.8">
<text x="11.6" y="39.4">● Ideal for indication light on hand held products</text>
<text x="11.6" y="44.5">● Long life and robust package</text>
<text x="11.6" y="49.6">● Standard Package: 2,000pcs/ Reel</text>
<text x="11.6" y="54.7">● MSL (Moisture Sensitivity Level): 3</text>
<text x="11.6" y="59.8">● RoHS compliant</text>
<text x="45.6" y="92.1">ATTENTION</text>
<text x="81.1" y="123.8">Notes:</text>
<text x="81.1" y="127.2">1. All dimensions are in millimeters (inches).</text>
<text x="81.1" y="130.6">2. Tolerance is ±0.2(0.008&quot;) unless otherwise noted.</text>
<text x="81.1" y="134">3. Specifications are subject to change without notice.</text>
<text x="11.8" y="143">Absolute Maximum Ratings</text>
<text x="71.1" y="143">Green</text>
<text x="108.2" y="143.8">Operating Characteristics</text>
<text x="174.5" y="143.8">Green</text>
<text x="11.8" y="146.3">(T =25°C)</text>
<text x="69.7" y="146.3">(InGaN)</text>
<text x="89.8" y="144.7">Unit</text>
<text x="108.2" y="147.2">(T =25°C)</text>
<text x="173" y="147.2">(InGaN)</text>
<text x="194.6" y="145.5">Unit</text>
<text x="11.8" y="151.9">Reverse Voltage</text>
<text x="58.9" y="151.9">V</text>
<text x="74.8" y="151.9">5</text>
<text x="92" y="151.9">V</text>
<text x="108.2" y="152.8">Forward Voltage (Typ.)</text>
<text x="158.4" y="154.5">V</text>
<text x="177" y="154.5">3.3</text>
<text x="196.8" y="154.5">V</text>
<text x="11.8" y="157.5">Forward Current</text>
<text x="59.4" y="157.5">I</text>
<text x="74" y="157.5">25</text>
<text x="90.8" y="157.5">mA</text>
<text x="108.2" y="156.2">(I =20mA)</text>
<text x="108.2" y="161.8">Forward Voltage (Max.)</text>
<text x="11.8" y="163.2">Forward Current (Peak)</text>
<text x="11.8" y="166.5">1/10 Duty Cycle</text>
<text x="58.9" y="166.5">i</text>
<text x="73.2" y="166.5">150</text>
<text x="90.8" y="166.5">mA</text>
<text x="108.2" y="165.2">(I =20mA)</text>
<text x="158.4" y="163.5">V</text>
<text x="177" y="163.5">4.1</text>
<text x="196.8" y="163.5">V</text>
<text x="11.8" y="169.9">0.1ms Pulse Width</text>
<text x="108.2" y="170.8">Reverse Current (Max.)</text>
<text x="158.8" y="172.5">I</text>
<text x="177.4" y="172.5">50</text>
<text x="196" y="172.5">uA</text>
<text x="11.8" y="175.5">Power Dissipation</text>
<text x="58.9" y="175.5">P</text>
<text x="72.1" y="175.5">102.5</text>
<text x="90.4" y="175.5">mW</text>
<text x="108.2" y="174.2">(V =5V)</text>
<text x="108.2" y="179.8">Wavelength of Peak</text>
<text x="11.8" y="181.1">Operating Temperature</text>
<text x="59" y="181.1">T</text>
<text x="69.5" y="181.1">-40 ~ +85</text>
<text x="91.4" y="183.9">°C</text>
<text x="108.2" y="183.2">Emission CIE127-2007* (Typ.)</text>
<text x="158.3" y="183.2">λP</text>
<text x="175.9" y="183.2">515*</text>
<text x="195.7" y="183.2">nm</text>
<text x="11.8" y="186.7">Storage Temperature</text>
<text x="57.7" y="186.7">Tstg</text>
<text x="69.5" y="186.7">-40 ~ +85</text>
<text x="108.2" y="186.6">(I =20mA)</text>
<text x="11.8" y="192.3">Electrostatic Discharge Threshold</text>
<text x="11.8" y="195.7">(HBM)</text>
<text x="73.2" y="194">450</text>
<text x="92" y="194">V</text>
<text x="108.2" y="192.2">Wavelength of Dominant</text>
<text x="108.2" y="195.6">Emission CIE127-2007* (Typ.)</text>
<text x="158.1" y="195.6">λD</text>
<text x="175.9" y="195.6">525*</text>
<text x="195.7" y="195.6">nm</text>
<text x="10.6" y="201.3">A Relative Humidity between 40% and 60% is recommended in</text>
<text x="108.2" y="199">(I =20mA)</text>
<text x="10.6" y="204.6">ESD-protected work areas to reduce static build up during assembly</text>
<text x="10.6" y="208">process (Reference JEDEC/JESD625-A and JEDEC/J-STD-033)</text>
<text x="108.2" y="204.6">Spectral Line Full Width</text>
<text x="108.2" y="208">At Half-Maximum (Typ.)</text>
<text x="157.8" y="208">△λ</text>
<text x="177.4" y="208">30</text>
<text x="195.7" y="208">nm</text>
<text x="108.2" y="211.4">(I =20mA)</text>
<text x="108.2" y="217">Capacitance (Typ.)</text>
<text x="108.2" y="220.4">(V =0V, f=1MHz)</text>
<text x="159" y="218.7">C</text>
<text x="177.4" y="218.7">45</text>
<text x="196.1" y="218.7">pF</text>
<text x="134.5" y="231.5">Luminous Intensity</text>
<text x="167.6" y="231.5">Wavelength</text>
<text x="190.6" y="233.2">Viewing</text>
<text x="27.5" y="238.3">Number</text>
<text x="30" y="234.8">Part</text>
<text x="62" y="234.8">Emitting</text>
<text x="64.4" y="238.3">Color</text>
<text x="87" y="234.8">Emitting</text>
<text x="87.2" y="238.3">Material</text>
<text x="111.2" y="236.5">Lens-color</text>
<text x="138.1" y="234.8">CIE127-2007*</text>
<text x="140.6" y="238.3">(I =20mA)</text>
<text x="166.1" y="234.8">CIE127-2007*</text>
<text x="173.3" y="238.3">nm</text>
<text x="192" y="239.9">2θ 1/2</text>
<text x="192.1" y="236.5">Angle</text>
<text x="144.7" y="241.6">mcd</text>
<text x="173.7" y="241.6">λP</text>
<text x="136" y="248.4">min.</text>
<text x="153.4" y="248.4">typ.</text>
<text x="24.7" y="256.4">XZDG55W-3</text>
<text x="63.9" y="256.4">Green</text>
<text x="88.5" y="256.4">InGaN</text>
<text x="109.9" y="256.4">Water Clear</text>
<text x="135.1" y="256.4">1900*</text>
<text x="152.1" y="256.4">3490*</text>
<text x="172.3" y="256.4">515*</text>
<text x="193.7" y="256.4">30°</text>
<text x="11" y="263.8">*Luminous intensity value and wavelength are in accordance with CIE127-2007 standards.</text>
<text x="14.7" y="268.4">Jun 15,2018</text>
<text x="152.2" y="268.4">XDSA6114</text>
<text x="169.7" y="268.4">V8-Z</text>
<text x="179.1" y="268.4">Layout: Maggie L.</text>
<text x="194.4" y="274.4">P. 1/4</text>
</g>
<g font-size="2.1">
<text x="41.2" y="94.8">OBSERVE PRECAUTIONS</text>
<text x="45.6" y="99.9">ELECTROSTATIC</text>
<text x="46.2" y="97.3">FOR HANDLING</text>
<text x="48.3" y="102.4">DISCHARGE</text>
<text x="48.9" y="105">SENSITIVE</text>
<text x="50" y="107.5">DEVICES</text>
</g>
<g font-size="1.8">
<text x="14.9" y="146.5">A</text>
<text x="111.3" y="147.4">A</text>
<text x="60.9" y="152.1">R</text>
<text x="160.4" y="154.7">F</text>
<text x="60.5" y="157.7">F</text>
<text x="110.3" y="156.4">F</text>
<text x="59.8" y="166.7">FS</text>
<text x="110.3" y="165.4">F</text>
<text x="160.4" y="163.7">F</text>
<text x="159.9" y="172.7">R</text>
<text x="60.8" y="175.7">D</text>
<text x="111.1" y="174.4">R</text>
<text x="60.9" y="181.3">A</text>
<text x="110.3" y="186.8">F</text>
<text x="110.3" y="199.2">F</text>
<text x="110.3" y="211.6">F</text>
<text x="111.1" y="220.6">F</text>
<text x="142.7" y="238.4">F</text>
</g>
</svg>
